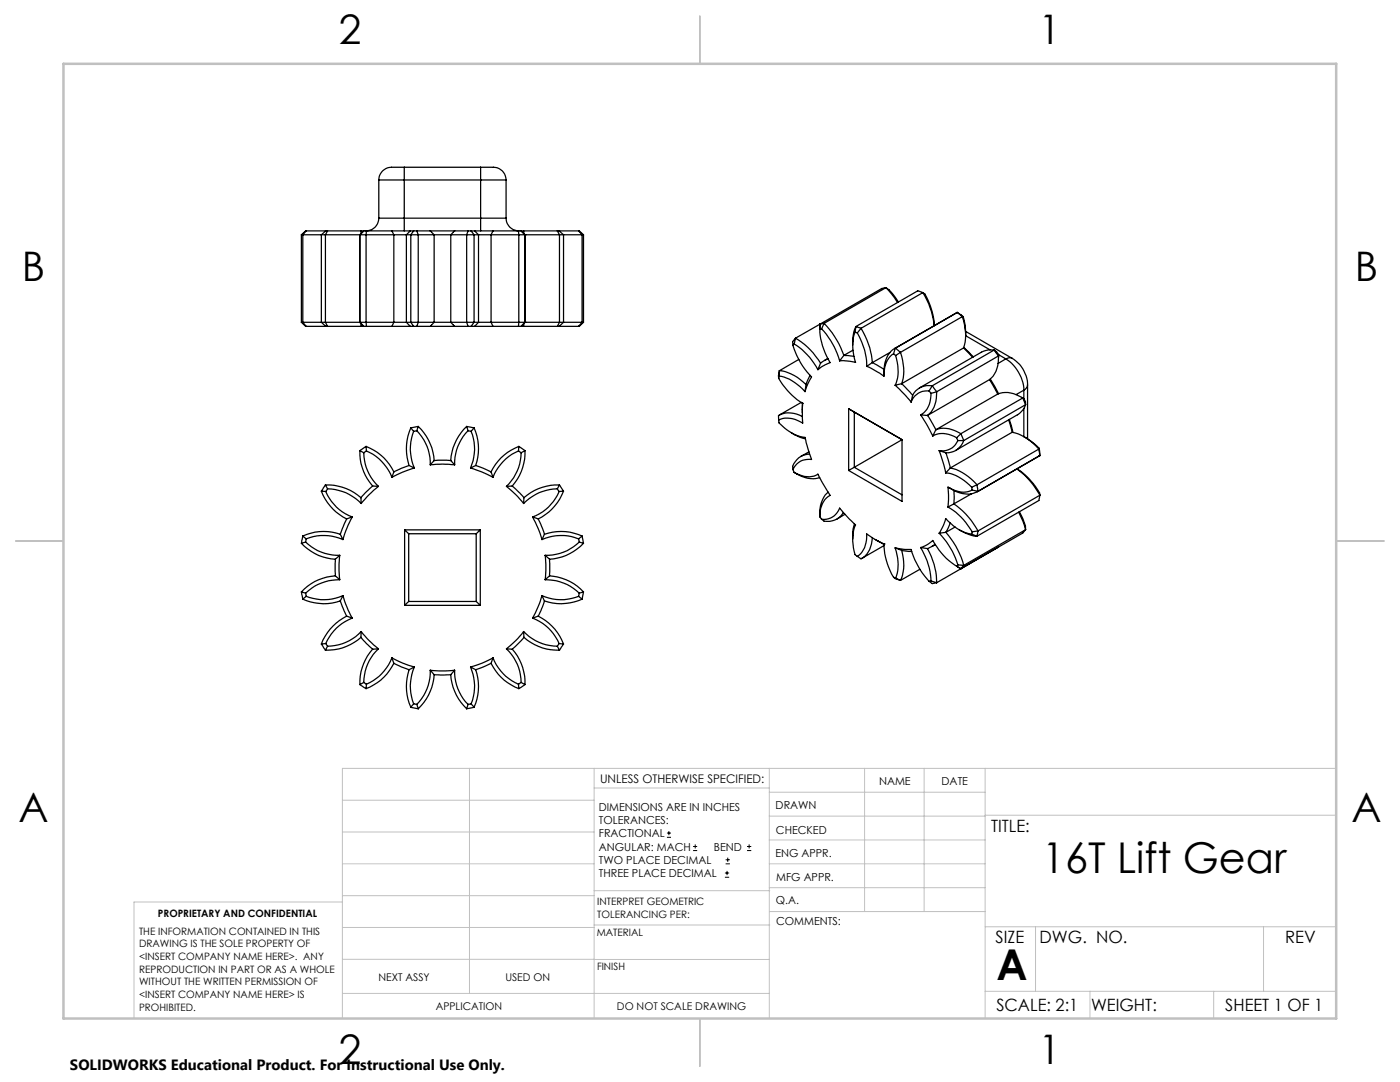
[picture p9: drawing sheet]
<svg xmlns="http://www.w3.org/2000/svg" width="279mm" height="216mm" viewBox="0 0 279 216" stroke-linecap="round" stroke-linejoin="round" font-family="sans-serif">
<g fill="none" stroke="#000" stroke-width=".2">
<path d="M133.1 167.1h.8M133.1 166.2h.8M133.5 165.8v.9M138.3 169.7h.8M138.3 168.9h.8M138.7 168.5v.8M144.7 175h.8M144.7 174.2h.8M144.8 172.4h.9M144.8 171.6h.9M145.1 173.8v.8M145.2 171.1v.9"/>
<path d="M149.1 169.7h.8M149.1 168.9h.8M149.5 168.5v.8"/>
</g>
<g fill="none" stroke="#c0c0c0" stroke-width=".2">
<path d="M68.3 159.7h50.3M93.7 153.3v44.9M118.6 153.3v49.9M118.6 157.2h34.9M153.5 153.3v49.9M153.5 158.1h43.1M172.5 153.3v28.6M184.4 153.3v28.6M196.6 153.3v49.9M266.7 153.3h-198.4v49.9M68.3 178.7h50.3M68.3 172.4h50.3"/>
<path d="M68.3 166h50.3M68.3 180h-41.6v23.2M118.6 177.7h35M153.5 167.6h43.1M153.5 162.8h43.1M153.5 172.4h43.1M153.5 177.1h43.1M196.6 162.7h70.1M68.3 198.2h85.2M68.3 191.4l85.2 .1M68.3 185.1h50.3M118.6 184.6h35"/>
<path d="M153.6 181.9h43M196.6 197.8h70.1M196.6 184.9h70.1M206.7 184.9v12.9M217.5 197.8v5.4M242.2 197.8v5.4M252.2 184.9v12.9"/>
</g>
<path d="M139.7 3.2v9.5M3.1 107.9h9.6M266.7 107.9h9.5M139.7 203.2v9.6" fill="none" stroke="#c0c0c0" stroke-width=".25"/>
<path d="M12.7 12.7h254v190.5h-254z" fill="none" stroke="#c0c0c0" stroke-width=".5"/>
<g fill="none" stroke="#000" stroke-width=".25">
<path d="M75.6 35.9h5.1M75.6 35.9v7.6M80.7 33.4h-2.1a2.62 2.62 0 0 0-3 2.5M80.7 33.4v2.5M80.7 33.4h15.2M80.7 35.9h15.2M80.7 35.9v7.6M95.9 33.4h2.1a2.62 2.62 0 0 1 3 2.5M95.9 35.9h5.1M95.9 33.4v2.5M95.9 35.9v7.6M101 35.9v7.6"/>
<path d="M60.1 46.8h.3M60.1 46.8v17.5M60.4 46.8h3.7M60.4 46.8v17.5M61.1 46.1h3.9M61.1 46.1l-1 .7M61.1 46.1l-.7 .7M64.1 46.8h.8M64.1 46.8v17.5M64.9 46.8h6.9M64.9 46.8v17.5M65 46.1h.4"/>
<path d="M65 46.1l-.9 .7M65.4 46.1h6.7M65.4 46.1l-.5 .7M71.8 46.8v17.5M71.8 46.8h.1M71.8 46.8h1.3M72.1 46.1h.5M72.1 46.1l-.1 .5M72.4 46.2l-.6 .6M72.6 46.1h.5M72.6 46.1l-.8 .7M73.1 46.8h5.5"/>
<path d="M73.1 46.8v17.5M73.1 46.1h5.1M73.1 46.1v.7M75.6 43.5a2.53 2.53 0 0 1-2.5 2.6M75.6 43.5h5.1M78.2 46.1h3.7M78.2 46.1l.4 .7M78.6 46.8h2.5M78.6 46.8v17.5M80.7 43.5v2.6M80.7 43.5h15.2M81.1 46.8h.9"/>
<path d="M81.1 46.8v17.5M81.9 46.1h.7M81.9 46.1l-.8 .7M82 46.8h1.5M82 46.8v17.5M82.6 46.1h.6M82.6 46.1l-.6 .7M83.2 46.1h2.7M83.2 46.1l.3 .7M83.5 46.8h3.1M83.5 46.8v17.5M85.9 46.1h4.8"/>
<path d="M85.9 46.1l.7 .7M86.6 46.8h3.4M86.6 46.8v17.5M90 46.8h3.1M90 46.8v17.5M90.7 46.1h2.7M90.7 46.1l-.7 .7M93.1 46.8h1.5M93.1 46.8v17.5M93.4 46.1h.6M93.4 46.1l-.3 .7M94 46.1h.7"/>
<path d="M94 46.1l.6 .7M94.6 46.8h.9M94.6 46.8v17.5M94.7 46.1h3.7M94.7 46.1l.8 .7M95.5 46.8h2.5M95.5 46.8v17.5M95.9 43.5v2.6M95.9 43.5h5.1M98 46.8h5.5M98 46.8v17.5M98.4 46.1h5.1"/>
<path d="M98.4 46.1l-.4 .7M101 43.5a2.53 2.53 0 0 0 2.5 2.6M103.5 46.1h.5M103.5 46.1v.7M103.5 46.8h1.3M103.5 46.8v17.5M104 46.1h.5M104 46.1l.8 .7M104.5 46.1h6.7M104.5 46.1l.1 .5M104.8 46.8h.1M104.8 46.8h6.9"/>
<path d="M104.8 46.8v17.5M111.2 46.1h.4M111.2 46.1l.5 .7M111.6 46.1h3.9M111.6 46.1l.9 .7M111.7 46.8h.8M111.7 46.8v17.5M112.5 46.8h3.7M112.5 46.8v17.5M115.5 46.1l1 .7M115.5 46.1l.7 .7M116.2 46.8h.3"/>
<path d="M116.2 46.8v17.5M116.5 46.8v17.5M176.8 57.4l2.3 3M176.8 57.4l-.8 .2-17.3 9.9M176.8 57.4a9.4 9.4 0 0 1 2.5 2.9M176.8 57.4l-12.3 7.1M184.2 58.4a5.9 5.9 0 0 1 1.6 2.9l.5 2.1 .1 1.6a15.1 15.1 0 0 0-2.2-6.6zM184.2 58.4l-1-.4-12.4 7.2M184.2 58.4l-12.4 7.1M60.1 64.3h.3M60.1 64.3l1 .8M60.4 64.3h3.7"/>
<path d="M60.4 64.3l.7 .8M61.1 65.1h3.9M64.1 64.3h.8M64.1 64.3l.9 .8M64.9 64.3h6.9M64.9 64.3l.5 .8M65 65.1h.4M65.4 65.1h6.7M71.8 64.3l.6 .6M71.8 64.3h.1M71.8 64.3h1.3M71.8 64.3l.8 .8"/>
<path d="M72 64.6l.1 .5M72.1 65.1h.5M72.6 65.1h.5M73.1 64.3h5.5M73.1 64.3v.8M73.1 65.1h5.1M78.2 65.1h3.7M78.6 64.3h2.5M78.6 64.3l-.4 .8M81.1 64.3h.9M81.1 64.3l.8 .8M81.9 65.1h.7"/>
<path d="M82 64.3h1.5M82 64.3l.6 .8M82.6 65.1h.6M83.2 65.1h2.7M83.5 64.3h3.1M83.5 64.3l-.3 .8M85.9 65.1h4.8M86.6 64.3h3.4M86.6 64.3l-.7 .8M90 64.3h3.1M90 64.3l.7 .8M90.7 65.1h2.7"/>
<path d="M93.1 64.3h1.5M93.1 64.3l.3 .8M93.4 65.1h.6M94 65.1h.7M94.6 64.3h.9M94.6 64.3l-.6 .8M94.7 65.1h3.7M95.5 64.3h2.5M95.5 64.3l-.8 .8M98 64.3h5.5M98 64.3l.4 .8M98.4 65.1h5.1"/>
<path d="M103.5 65.1h.5M103.5 64.3h1.3M103.5 64.3v.8M104 65.1h.5M104.5 65.1h6.7M104.6 64.6l-.1 .5M104.8 64.3h.1M104.8 64.3h6.9M104.8 64.3l-.6 .6M104.8 64.3l-.8 .8M111.2 65.1h.4M111.6 65.1h3.9"/>
<path d="M111.7 64.3h.8M111.7 64.3l-.5 .8M112.5 64.3h3.7M112.5 64.3l-.9 .8M116.2 64.3h.3M116.2 64.3l-.7 .8M116.5 64.3l-1 .8M155.4 75.5a14 14 0 0 0 4.8 5M155.5 75l-.1 .5M155.5 75a8.9 8.9 0 0 1 5.2 3.1M155.5 74a8.8 8.8 0 0 1 5.4 2.7M155.5 74l-.1 1.5"/>
<path d="M155.5 74v1M158.3 68.9a15.2 15.2 0 0 0 3.7 6.3l-.8 1.4-.5 1.5M158.5 68.7l-.2 .2M158.5 68.7a13.5 13.5 0 0 1 4.7 5.1M158.7 67.5a14 14 0 0 1 5.1 5M158.7 67.5l-.5 .7 .1 .7M158.7 67.5l-.2 1.2M159.4 71.7l-3.9 2.3M160.9 76.7l-.2 1.4M161.7 74.9l-.8 1.8M163.6 65.7a13.2 13.2 0 0 0 2.1 6.7l-1.6 .7-.9 .7M163.8 72.5l-.6 1.3"/>
<path d="M164 65.6l-.4 .1M164 65.6a15.7 15.7 0 0 1 3.6 6.4M164.5 64.5a17.7 17.7 0 0 1 3.9 6.4M164.5 64.5l-.9 .2v1M164.5 64.5l-.5 1.1M165.2 71.5l-.7 .4M165.2 71.6l-1.4 .9M168.4 70.9l2 .2M168.4 70.9l-.8 1.1M170.2 69.9l-1.8 1M170.6 66.3a9.2 9.2 0 0 0 .1 6l-1.2-.2-1.9-.1M170.6 66.3l.5 .1"/>
<path d="M170.8 65.2l1 .3M170.8 65.2l-.5 1.7-.1 2M170.8 65.2l-.2 1.1M171.1 66.4a12.7 12.7 0 0 1 1.9 6.7M171.8 65.5a15.9 15.9 0 0 1 2.3 6.9M171.8 65.5l-.7 .9M174.1 72.4l2.3 1.3M174.1 72.4l-1.1 .7M176.4 73.7v1.2M177.6 70.3l-3.5 2.1M178.3 70.6a4.8 4.8 0 0 0-1.9 4.5l-2.6-1.6-.8-.4M178.3 70.6l.5 .3"/>
<path d="M178.6 76.9l2.1 2 1.1 1.3M178.7 69.5l1 .8M178.7 69.5a4.7 4.7 0 0 0-2.3 4.2M178.7 69.5l-.4 1.1M178.8 70.9a8.1 8.1 0 0 1-.2 6M179.7 70.3a9.7 9.7 0 0 1 .3 6.3M179.7 70.3l-.9 .6M180 76.6l2.1 2.2M180 76.6l-1.4 .3M182.1 78.8l-.3 1.4M185.4 78a3.4 3.4 0 0 0-3.6 2.2M185.4 78l.4 .5"/>
<path d="M185.8 78.5a4.6 4.6 0 0 1-2.1 4.3M186.1 77l.8 1.2M186.1 77a3.7 3.7 0 0 0-4 1.8M186.1 77l-.7 1M186.9 78.2a5.7 5.7 0 0 1-1.8 4.7M186.9 78.2l-1.1 .3M191 62.3l1.1 .9M191 62.3l1.2 .9M191 62.3l-12.5 7.3M191 62.3l-12.3 7.2M192.1 63.2a9.7 9.7 0 0 1 .2 6.2M192.1 63.2l-12.4 7.1"/>
<path d="M192.1 63.2h.1M192.2 63.2l.5 2v1.8M192.3 69.4l1.8 1.9M192.3 69.4l-12.3 7.2M192.4 69.3l1.8 1.9M192.7 66.1l9.3 5.4M192.7 67l4.9 2.8M197.5 75.7l1.6 2.9M197.5 75.7l-12.4 7.2M197.6 75.6l1.7 3M198.4 69.8l.9 1.2M198.4 69.8h-1.1l-1.4 .5-12.4 7.1"/>
<path d="M198.4 69.8l.9 .9M198.4 69.8l-12.3 7.2M199.1 78.6a5.2 5.2 0 0 1 5 .8M199.1 78.6l-12.3 7.2M199.3 71a5.7 5.7 0 0 1-1.8 4.7M199.3 70.7v.6M199.3 71l-12.4 7.2M199.3 70.8l1.4 .8M200.7 71.6a8 8 0 0 1 3.6 6.3M200.7 71.6l-1.5 .9M202 71.5a6.3 6.3 0 0 1 3.1 5.3M202 71.5l-.4-.1-.9 .2"/>
<path d="M204.1 79.4l.6 1.4M204.1 79.4l.5 .8 .1 .6M204.1 79.4l-12.3 7.1M204.3 77.9v1.7l-.4-.3M204.3 77.9l-1.5 .8M205.1 76.8l-.1 .5-.7 .6M205.1 76.8v10.8M64.1 98a10.3 10.3 0 0 0 5.1 5.5M64.1 98l.9 .1M64.9 96.8a10.2 10.2 0 0 1 7.1 2.5M64.9 96.8l-.8 1.2M64.9 96.8l.5 .7"/>
<path d="M65 98.1a9.1 9.1 0 0 0 5.3 5.1M65.4 97.5l-.4 .6M65.4 97.5a9.2 9.2 0 0 1 6.7 3M71.8 89.9a10.2 10.2 0 0 0 2.6 7.1M71.8 89.9l.8 .4M72 99.3l.1 1.2M72.6 90.3a9.4 9.4 0 0 0 2.9 6.7M73.1 89.1a10.2 10.2 0 0 1 5.5 5.1M73.1 89.1l-1.3 .8M73.1 89.1v.9M73.1 90l-.5 .3M73.1 90a9.4 9.4 0 0 1 5.1 5.2"/>
<path d="M74.4 97l-2.4 2.3M74.4 97h1.1M75.5 97l-1.8 1.7-1.6 1.8M78.6 94.2l-.4 1M81.6 92.9l-3 1.3M81.6 92.9l1.1 .5M82 85.4a10.5 10.5 0 0 0-.4 7.5M82 85.4l.5 .7M82.5 86.1a9.4 9.4 0 0 0 .2 7.3M82.7 93.4l-2.3 .8-2.2 1M83.2 85.9l-.7 .2M83.2 85.9a9.3 9.3 0 0 1 2.7 6.8"/>
<path d="M83.5 85.1a10.2 10.2 0 0 1 3.1 6.8M83.5 85.1l-1.5 .3M83.5 85.1l-.3 .8M85.9 92.7l2.4-.1 2.4 .1M86.6 91.9h3.4M86.6 91.9l-.7 .8M90 91.9l.7 .8M93.1 85.1l1.5 .3M93.1 85.1a10.2 10.2 0 0 0-3.1 6.8M93.1 85.1l.3 .8M93.4 85.9a9.3 9.3 0 0 0-2.7 6.8M93.4 85.9l.6 .2"/>
<path d="M93.9 93.4l2.3 .8 2.2 1M94 86.1a9.2 9.2 0 0 1-.1 7.3M94.6 85.4a10.3 10.3 0 0 1 .3 7.5M94.6 85.4l-.6 .7M94.9 92.9l3.1 1.3M94.9 92.9l-1 .5M98 94.2l.4 1M101.1 97a19.6 19.6 0 0 1 3.4 3.5M102.2 97l2.4 2.3M102.2 97h-1.1M103.5 90a9.4 9.4 0 0 0-5.1 5.2M103.5 90l.5 .3"/>
<path d="M103.5 89.1l1.3 .8M103.5 89.1a10.2 10.2 0 0 0-5.5 5.1M103.5 89.1v.9M104 90.3a9.4 9.4 0 0 1-2.9 6.7M104.6 99.3l-.1 1.2M104.8 89.9a10.2 10.2 0 0 1-2.6 7.1M104.8 89.9l-.8 .4M111.2 97.5a9.4 9.4 0 0 0-6.7 3M111.2 97.5l.4 .6M111.6 98.1a9.1 9.1 0 0 1-5.3 5.1M111.7 96.8a10.2 10.2 0 0 0-7.1 2.5M111.7 96.8l.8 1.2"/>
<path d="M111.7 96.8l-.5 .7M112.5 98a10.3 10.3 0 0 1-5.1 5.5M112.5 98l-.9 .1M155.4 83.8v.4a7.3 7.3 0 0 0 3.2 2.5l2.1 .6 1.3 4.4a3.3 3.3 0 0 0-3.7 2M157.9 86.4l1.8 .9 1 .3M158.3 93.7l.2 .6M158.5 94.3a4.6 4.6 0 0 0 4.7 .3l2.5 4.2a4.5 4.5 0 0 0-2.1 4.3M158.5 94.3a6.1 6.1 0 0 0 5.1 1M159.9 80.3l-4.4 2.5M160 80.4l.2 .1M160.1 83.1a4.9 4.9 0 0 0-4.7-.2v.9M160.2 80.4l-.1 2"/>
<path d="M160.2 80.5v3.9a4.9 4.9 0 0 0-4.8-.6M160.2 80.4v.1M161.4 90.2l-1.6 .9M161.6 90.6a3.5 3.5 0 0 0-3.4 2.5l.1 .6M165.3 98.2a5.7 5.7 0 0 0-1.7 4.9M169.4 81.6l10.6 6.1M169.4 81.6v12.3M169.4 81.6l1.1 .6v11M170.5 93.2l-1.1 .7M170.5 93.2l9.5 5.5M180 87.7v12.3l-10.6-6.1M180 87.7l-9.5 5.5"/>
<path d="M183.7 82.8l1.3 2 1.2 2.2M183.7 82.8l1.4 .1M185.1 82.9l1.7 2.9M186.2 87a4.7 4.7 0 0 1 4.7 .3M186.8 85.8a5.5 5.5 0 0 1 5 .7M186.8 85.8l-.6 1.2M187.4 89.9l1.3 4.5M187.4 89.9l1.4 .4M188.7 94.4a8.4 8.4 0 0 1 5.2 2.8M188.8 90.3l.9 3.1M189.4 97.3l1 .6M189.7 93.4a9.8 9.8 0 0 1 5.3 3.3"/>
<path d="M189.7 93.4l-1 1M190.4 97.9a5 5 0 0 0 4.8 .1M190.4 97.9v2.6M190.9 87.3l.3 .6M191.2 87.9a3.4 3.4 0 0 1-3.8 2M191.2 87.9h1.1M191.8 86.5l.5 1.4M191.8 86.5l-.9 .8M192.3 87.9a3.6 3.6 0 0 1-3.5 2.4M193.9 98.5l-3.5 2M193.9 97.2l.1 .6M194 97.8a4.8 4.8 0 0 1-4.8-.6l.1 1.5-.1 2.5"/>
<path d="M194 97.8l1.2 .2M195 96.7l.2 1.3M195 96.7l-1.1 .5M201.3 83.8l.7 2.5M201.4 83.7l.7 2.6M202 86.3a9.8 9.8 0 0 1 5.3 3.3M202 86.3l-12.3 7.1M202.9 93.6a15.7 15.7 0 0 1 4.6 5.2M203 93.6a13.2 13.2 0 0 1 4.5 4.8v.4M204.3 81.5v5.6M204.4 87.1l1.4 1 1.6 1.4M204.7 80.8a3.9 3.9 0 0 1-1.6 2l-12.4 7.1"/>
<path d="M204.7 80.8l-12.4 7.1M207.3 89.6l.2 1.3M207.3 89.6l-12.3 7.1M207.4 89.5l.1 1.4M207.4 89.5l-.1 .1M207.5 98.8l-.2 1.1-12.3 7.1M207.5 90.9l-12.5 7.2M207.5 90.9l-12.3 7.1M207.5 98.8l-12.3 7.1M60.1 118.1l.3 1.5M60.1 108.4a10 10 0 0 0 6.8 3.2M60.1 118.1l.9 .3"/>
<path d="M60.4 119.6a10.4 10.4 0 0 0 7.5 .3M60.4 107l-.3 1.4M60.4 107l.7 .5M61 118.4l.1 .6M61 108.2a9.4 9.4 0 0 0 6.8 2.6M61 108.2l-.9 .2M61.1 107.5l-.1 .7M61.1 107.5a9.5 9.5 0 0 1 7.3 .2M61.1 119l-.7 .6M66.9 114.9a10 10 0 0 0-6.8 3.2M66.9 111.6v3.3M66.9 114.9l.9 .8"/>
<path d="M67.8 115.7a9.6 9.6 0 0 0-6.8 2.7M67.8 110.8l-.1 1.8 .1 3.1M67.8 110.8l-.9 .8M67.9 119.9l1.3 3M67.9 106.6a10 10 0 0 0-7.5 .4M67.9 106.6l.5 1.1M68.4 118.9l1.1 2.8 .8 1.6M68.4 118.9a9.5 9.5 0 0 1-7.3 .1M68.4 118.9l-.5 1M69.2 103.5l-1.3 3.1M70.3 103.2l-.8 1.6-1.1 2.9M70.3 103.2l-1.1 .3"/>
<path d="M80.8 105.7h15M80.8 105.7v15.1M80.8 105.7l.8 .8M81.6 106.5h13.4M81.6 106.5v13.5M95 106.5v13.5M95.8 105.7v15.1M95.8 105.7l-.8 .8M106.3 103.2l1.1 2.1 .8 2.4M106.3 103.2l1.1 .3M107.4 103.5l1.3 3.1M108.2 118.9a9.4 9.4 0 0 0 7.3 .1"/>
<path d="M108.2 118.9l-.6 1.7-1.3 2.7M108.2 118.9l.5 1M108.7 106.6a10 10 0 0 1 7.5 .4M108.7 119.9l-1.3 3M108.7 106.6l-.5 1.1M108.8 110.8l.1 1.8-.1 3.1M108.8 115.7a9.6 9.6 0 0 1 6.8 2.7M108.8 110.8l.9 .8M109.7 111.6v3.3M109.7 114.9a10.2 10.2 0 0 1 6.8 3.2M109.7 114.9l-.9 .8M115.5 107.5a9.4 9.4 0 0 0-7.3 .2"/>
<path d="M115.5 107.5l.1 .7M115.5 119l.7 .6M115.6 108.2a9.4 9.4 0 0 1-6.8 2.6M115.6 118.4l-.1 .6M115.6 108.2l.9 .2M116.2 107l.3 1.4M116.2 119.6a10.4 10.4 0 0 1-7.5 .3M116.2 107l-.7 .5M116.5 108.4a10.2 10.2 0 0 1-6.8 3.2M116.5 118.1l-.3 1.5M116.5 118.1l-.9 .3M163.6 103.1l.4 .5"/>
<path d="M164 103.6a3.3 3.3 0 0 0 3.6-2.2l3.1 3.3a8.3 8.3 0 0 0 0 6.1l.4 .2M168.3 102.3a3.6 3.6 0 0 1-3.8 1.7l-.5-.4M168.6 102.6l-1.6 1M170.5 104.5l-.2 1.1-.1 1.9M174.1 107.3a4.8 4.8 0 0 1-2.3 4.2l-.7-.5M174.7 107.7l1.7 .9M176.4 108.5a13.3 13.3 0 0 0 1.9 6.7M176.4 108.5l-1.3-.6-2.1-1.4a4.7 4.7 0 0 1-1.9 4.5M176.4 108.5h.1M176.4 108.5v.3M176.4 108.9l-4.4 2.5M178.3 115.2l.5 .2"/>
<path d="M178.3 115.2l.4 .3 1 .3M178.6 109.3l1.7 .3h1.5a16.4 16.4 0 0 0 3.6 6.4M178.6 109.3a8.6 8.6 0 0 1 .2 6.1M178.6 109.3l1.4 .5M178.8 115.4l.9 .4M180 109.8l2 .2M180 109.8a8.5 8.5 0 0 1-.3 6M183.6 113.6l-3.9 2.2M183.7 109.3a6 6 0 0 0 2.5-1.5 13.7 13.7 0 0 0 4.7 5.2M183.7 109.3a14.1 14.1 0 0 1 2.1 6.6M183.7 109.3l1.4 .2M185.1 109.5a13.9 13.9 0 0 1 1.8 6.8"/>
<path d="M185.4 116l.7 .5 .8-.2M185.8 115.9l-.4 .1M185.8 115.9l1.1 .4M186.6 108.6l-1.5 .9M186.7 108.7l-.7 .3M187.4 106.4l.9-1.7 .4-1.2a8.4 8.4 0 0 0 5.2 3.1M187.4 106.4a16.2 16.2 0 0 1 3.8 6.3M188.8 106.2a16.4 16.4 0 0 1 3.5 6.6M188.8 106.2l-1.4 .2M189.2 101.2a13.2 13.2 0 0 1 4.8 4.9M189.6 104.4l-.8 1.8M190.4 100.5a15.5 15.5 0 0 1 4.8 5.4"/>
<path d="M190.4 100.5l-1.2 .7M190.6 105.2l-1.8 1M190.9 113l.9 .5M191.2 112.7l-.3 .3M191.2 112.7l1.1 .1M191.5 105.7l1.8 .9 1.7 .4M191.5 113.3l.3 .2M192.3 112.8l-.5 .7M193.9 106.6l1.1 .4M194 106.1l-.1 .5M195.2 105.9l-.2 1.1M195.2 105.9l-1.2 .2"/>
<path d="M203.3 102.2l.9 1.9 .5 1.6M203.4 102.1l1.2 2.8 .1 .8M204.7 105.7l-.6 .7-17.2 9.9M204.7 105.7l-12.4 7.1M64.1 128.5l.8 1.3M65 128.4l.4 .5M65 128.4l-.9 .1M65.4 128.9l-.5 .9M69.2 122.9a10.5 10.5 0 0 0-5.1 5.6M69.2 122.9l1.1 .4M70.3 123.3a9.4 9.4 0 0 0-5.3 5.1M71.8 136.6l1.3 .8"/>
<path d="M72 127.2l2.4 2.3M72 127.2a10.3 10.3 0 0 1-7.1 2.6M72.1 126l1.6 1.8 1.8 1.7M72.1 126a9.2 9.2 0 0 1-6.7 2.9M72.1 126l-.1 1.2M72.6 136.2l.5 .3M72.6 136.2l-.8 .4M73.1 136.5v.9M74.4 129.5a10.1 10.1 0 0 0-2.6 7.1M75.5 129.5a9.2 9.2 0 0 0-2.9 6.7M75.5 129.5h-1.1M78.2 131.3a19.5 19.5 0 0 0 4.5 1.8"/>
<path d="M78.2 131.3a9.4 9.4 0 0 1-5.1 5.2M78.2 131.3l.4 1.1M78.6 132.4l3 1.2M78.6 132.4a10.2 10.2 0 0 1-5.5 5M80.8 120.8h15M81.6 120l-.8 .8M81.6 120h13.4M81.6 133.6a10.4 10.4 0 0 0 .4 7.5M82.7 133.1a9.5 9.5 0 0 0-.2 7.3M82.7 133.1l-1.1 .5M85.9 133.7l1.8 .2 3-.2M85.9 133.7a9.3 9.3 0 0 1-2.7 6.8"/>
<path d="M85.9 133.7l.7 .9M86.6 134.6h3.4M86.6 134.6a10.3 10.3 0 0 1-3.1 6.8M90 134.6a10.3 10.3 0 0 0 3.1 6.8M90.7 133.7a9.3 9.3 0 0 0 2.7 6.8M90.7 133.7l-.7 .9M93.9 133.1a9.3 9.3 0 0 1 .1 7.3M93.9 133.1l1 .5M94.9 133.6a10.2 10.2 0 0 1-.3 7.5M95 120l.8 .8M98 132.4a10.2 10.2 0 0 0 5.5 5M98 132.4l-3.1 1.2"/>
<path d="M98.4 131.3a9.4 9.4 0 0 0 5.1 5.2M98.4 131.3a19.5 19.5 0 0 1-4.5 1.8M98.4 131.3l-.4 1.1M101.1 129.5a9.2 9.2 0 0 1 2.9 6.7M101.1 129.5h1.1M102.2 129.5a10.1 10.1 0 0 1 2.6 7.1M103.5 136.5v.9M104 136.2l-.5 .3M104 136.2l.8 .4M104.5 126a9.4 9.4 0 0 0 6.7 2.9M104.5 126a18.3 18.3 0 0 1-3.4 3.5M104.5 126l.1 1.2"/>
<path d="M104.6 127.2l-2.4 2.3M104.6 127.2a10.3 10.3 0 0 0 7.1 2.6M104.8 136.6l-1.3 .8M106.3 123.3a9.4 9.4 0 0 1 5.3 5.1M107.4 122.9a10.5 10.5 0 0 1 5.1 5.6M107.4 122.9l-1.1 .4M111.2 128.9l.5 .9M111.6 128.4l-.4 .5M111.6 128.4l.9 .1M112.5 128.5l-.8 1.3M82 141.1l1.5 .3M82.5 140.4l.7 .1"/>
<path d="M82.5 140.4l-.5 .7M83.2 140.5l.3 .9M93.4 140.5l-.3 .9M94 140.4l-.6 .1M94 140.4l.6 .7M94.6 141.1l-1.5 .3"/>
</g>
<g font-size="8.5">
<text x="208" y="174.2">16T Lift Gear</text>
<text x="198.9" y="195.5">A</text>
</g>
<g font-size="8.1">
<text x="67.6" y="8.9">2</text>
<text x="207.3" y="8.9">1</text>
<text x="4.4" y="56.2">B</text>
<text x="270.4" y="56.2">B</text>
<text x="3.7" y="164.1">A</text>
<text x="269.7" y="164.1">A</text>
<text x="67.6" y="212.4">2</text>
<text x="207.3" y="212.4">1</text>
</g>
<g font-size="3.4">
<text x="197.8" y="166">TITLE:</text>
<text x="198.7" y="188.1">SIZE</text>
<text x="207.5" y="188.1">DWG. NO.</text>
<text x="256.5" y="188.2">REV</text>
<text x="198.8" y="201.7">SCALE: 2:1</text>
<text x="217.7" y="201.8">WEIGHT:</text>
<text x="244.5" y="201.7">SHEET 1 OF 1</text>
</g>
<text font-size="3" x="14" y="213.5">SOLIDWORKS Educational Product. For Instructional Use Only.</text>
<text font-size="2.4" x="119.8" y="156.2">UNLESS OTHERWISE SPECIFIED:</text>
<g font-size="2.2">
<text x="119.5" y="161.8">DIMENSIONS ARE IN INCHES</text>
<text x="154.8" y="161.4">DRAWN</text>
<text x="175.4" y="156.6">NAME</text>
<text x="187.9" y="156.7">DATE</text>
<text x="119.5" y="164.4">TOLERANCES:</text>
<text x="119.5" y="167.1">FRACTIONAL</text>
<text x="154.9" y="166.3">CHECKED</text>
<text x="119.5" y="169.7">ANGULAR: MACH</text>
<text x="119.5" y="172.4">TWO PLACE DECIMAL</text>
<text x="142.5" y="169.7">BEND</text>
<text x="154.8" y="171">ENG APPR.</text>
<text x="119.5" y="175">THREE PLACE DECIMAL</text>
<text x="154.9" y="175.7">MFG APPR.</text>
<text x="154.9" y="180.4">Q.A.</text>
<text x="154.9" y="184.6">COMMENTS:</text>
</g>
<g font-size="2.1">
<text x="75.5" y="195.7">NEXT ASSY</text>
<text x="100.9" y="195.7">USED ON</text>
<text x="86.9" y="201.5">APPLICATION</text>
<text x="123.1" y="201.6">DO NOT SCALE DRAWING</text>
</g>
<g font-size="2">
<text x="31.5" y="182.9">PROPRIETARY AND CONFIDENTIAL</text>
<text x="119.2" y="180.6">INTERPRET GEOMETRIC</text>
<text x="119.2" y="183.1">TOLERANCING PER:</text>
<text x="27.8" y="186.5">THE INFORMATION CONTAINED IN THIS</text>
<text x="27.8" y="189">DRAWING IS THE SOLE PROPERTY OF</text>
<text x="27.8" y="191.6">&lt;INSERT COMPANY NAME HERE&gt;. ANY</text>
<text x="119.1" y="186.7">MATERIAL</text>
<text x="27.8" y="194.1">REPRODUCTION IN PART OR AS A WHOLE</text>
<text x="27.8" y="196.6">WITHOUT THE WRITTEN PERMISSION OF</text>
<text x="119.1" y="193.5">FINISH</text>
<text x="27.8" y="199.1">&lt;INSERT COMPANY NAME HERE&gt; IS</text>
<text x="27.8" y="201.7">PROHIBITED.</text>
</g>
</svg>
